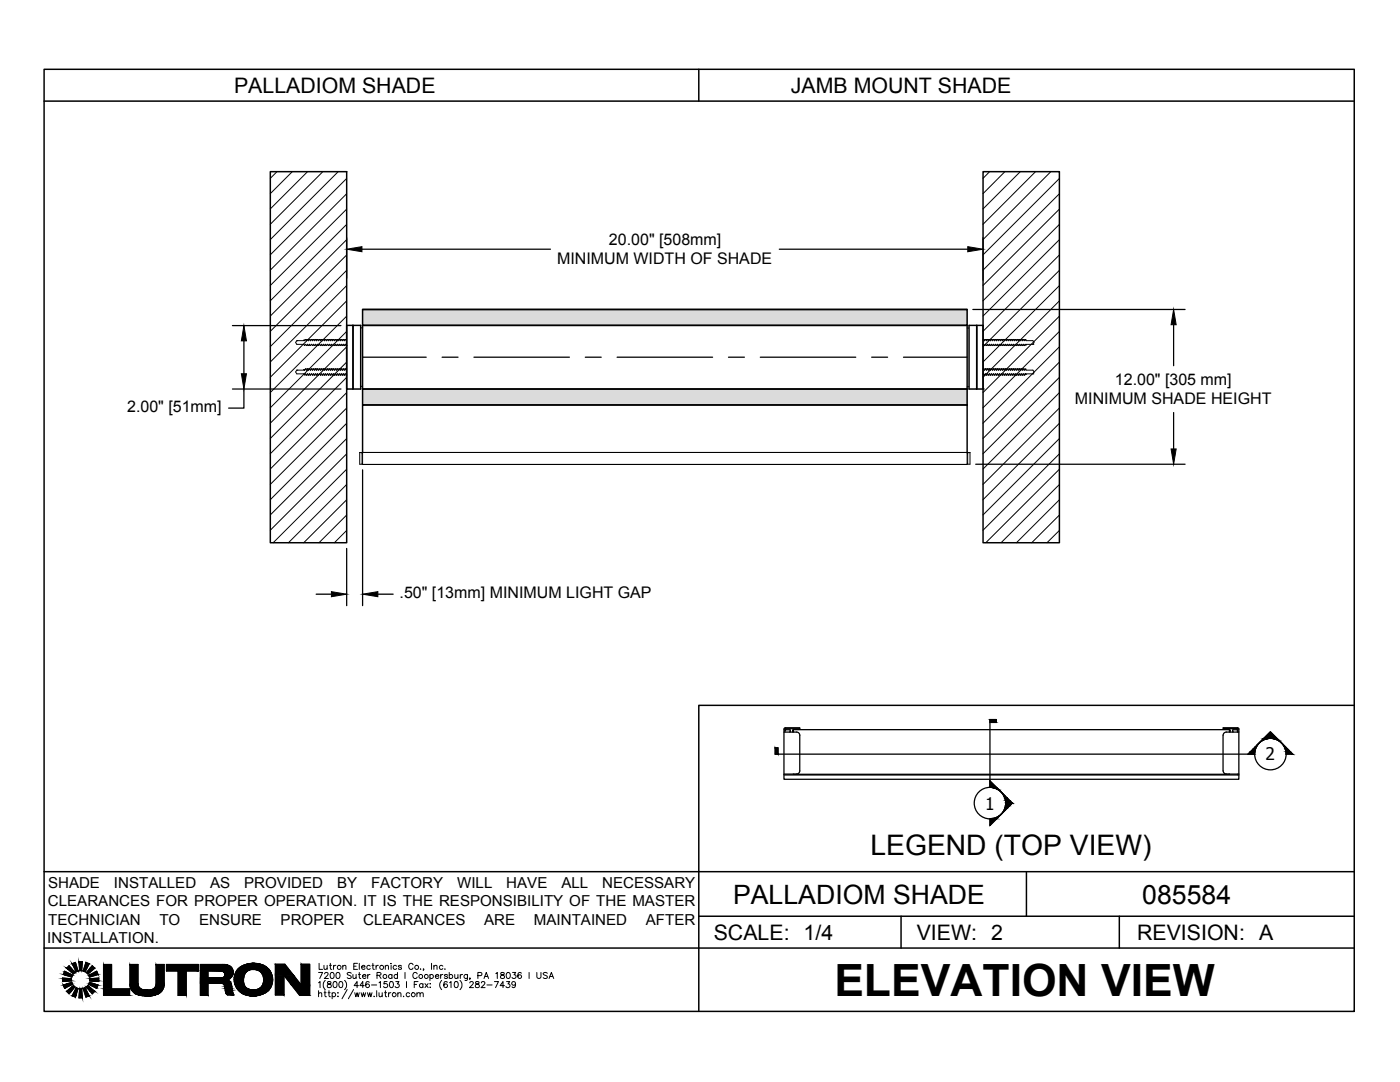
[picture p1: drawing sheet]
<svg xmlns="http://www.w3.org/2000/svg" width="279mm" height="216mm" viewBox="0 0 279 216" stroke-linecap="round" stroke-linejoin="round" font-family="sans-serif">
<!-- layer: SHADE-BRACKET_SCREW -->
<g fill="none" stroke="#000" stroke-width=".2">
<path d="M59.2 68h.1M59.2 73.9l-.2 .3 .2 .4h1.4l.2 .2M59.2 73.9h.1M60.7 67.9l-1.5 .1-.2 .3 .2 .4h1.4l.2 .2M60.7 67.9v.1zM60.7 67.9h.1M60.7 73.8v.1v-.1l-1.5 .1M60.7 73.8h.1M60.8 68.9l.1-.2 .2 .2M60.8 68.9h.1M60.8 74.8h.1M60.8 74.8l.1-.2 .2 .2"/>
<path d="M61 67.7h.1M61 73.6h.1M61 67.7l-.3 .3M61 67.7l.1 .3M61 73.6l-.3 .3M61 73.6l.1 .3 .2-.3M61.1 68.9h.1M61.1 74.8h.1M61.3 67.7h.1M61.3 73.6h.1M61.3 67.7l-.2 .3M61.4 68.7l.1 .2"/>
<path d="M61.4 74.6l.1 .2M61.4 68.7l-.3 .2M61.4 67.7h.1M61.4 74.6l-.3 .2M61.4 73.6h.1M61.4 67.7l.1 .3M61.4 73.6l.1 .3 .2-.3M61.5 68h.1M61.5 73.9h.1M61.5 68.9h.1M61.5 74.8h.1M61.7 67.7h.1"/>
<path d="M61.7 73.6h.1M61.7 67.7l.2 .3M61.7 67.7l-.1 .3M61.7 73.6l.2 .3M61.8 68.7l.1 .2M61.8 74.6l.1 .2M61.8 68.7l-.2 .2M61.8 74.6l-.2 .2M61.9 73.9h.1M62.2 67.7h.1M62.2 73.6h.1M62.2 67.7l-.3 .3"/>
<path d="M62.2 73.6l-.2 .3M62.2 67.7l.1 .3M62.2 73.6l.1 .3 .3-.3M62.3 68.9h.1M62.3 74.8h.1M62.3 68.9l-.2-.2-.2 .2M62.3 74.8l-.2-.2-.2 .2M62.6 67.7h.1M62.6 73.6h.1M62.6 67.7l-.3 .3M62.6 67.7l.1 .3M62.6 73.6l.1 .3 .2-.3"/>
<path d="M62.7 68.9l-.2-.2-.2 .2M62.7 74.8l-.2-.2-.2 .2M62.7 68.9h.1M62.7 74.8h.1M62.9 67.7h.1M62.9 73.6h.1M62.9 67.7l-.2 .3M63 67.7h.1M63 73.6h.1M63 67.7l.1 .3M63 73.6l.2 .3M63.1 68.9l-.2-.2-.2 .2"/>
<path d="M63.1 74.8l-.2-.2-.2 .2M63.1 68h.1M63.1 68.9h.1M63.1 74.8h.1M63.3 67.7h.1M63.3 73.6h.1M63.3 67.7l.2 .3M63.3 67.7l-.1 .3M63.3 73.6l.2 .3 .3-.3M63.3 73.6l-.1 .3M63.5 68.9l-.2-.2-.2 .2M63.5 74.8l-.2-.2-.2 .2"/>
<path d="M63.8 67.7h.1M63.8 73.6h.1M63.8 67.7l-.3 .3M63.8 67.7l.1 .3M63.8 73.6l.1 .3 .3-.3M63.9 68.9h.1M63.9 74.8h.1M63.9 68.9l-.2-.2-.2 .2M63.9 74.8l-.2-.2-.2 .2M64.2 67.7h.1M64.2 73.6h.1M64.2 67.7l-.3 .3"/>
<path d="M64.2 67.7l.1 .3M64.2 73.6l.1 .3 .2-.3M64.3 68.9l-.2-.2-.2 .2M64.3 74.8l-.2-.2-.2 .2M64.3 68.9h.1M64.3 74.8h.1M64.5 67.7h.1M64.5 73.6h.1M64.5 67.7l-.2 .3M64.6 67.7h.1M64.6 73.6h.1M64.6 67.7l.1 .3"/>
<path d="M64.6 73.6l.1 .3 .2-.3M64.7 68.9l-.2-.2-.2 .2M64.7 74.8l-.2-.2-.2 .2M64.7 68.9h.1M64.7 74.8h.1M64.9 67.7h.1M64.9 73.6h.1M64.9 67.7l-.2 .3M64.9 67.7l.2 .3M64.9 73.6l.3 .3M65.1 68h.1M65.1 68.9l-.2-.2-.2 .2"/>
<path d="M65.1 74.8l-.2-.2-.2 .2M65.4 67.7h.1M65.4 73.6h.1M65.4 67.7l-.2 .3M65.4 73.6l-.2 .3M65.4 67.7l.1 .3M65.4 73.6l.1 .3 .3-.3M65.5 68.9h.1M65.5 74.8h.1M65.5 68.9l-.2-.2-.2 .2M65.5 74.8l-.2-.2-.2 .2M65.8 67.7h.1"/>
<path d="M65.8 73.6h.1M65.8 67.7l-.3 .3M65.8 67.7l.1 .3M65.8 73.6l.1 .3 .2-.3M65.9 68.9h.1M65.9 74.8h.1M65.9 68.9l-.2-.2-.2 .2M65.9 74.8l-.2-.2-.2 .2M66.1 67.7h.1M66.1 73.6h.1M66.1 67.7l-.2 .3M66.2 67.7h.1"/>
<path d="M66.2 73.6h.1M66.2 67.7l.1 .3M66.2 73.6l.1 .3 .2-.3M66.3 68.9l-.2-.2-.2 .2M66.3 74.8l-.2-.2-.2 .2M66.3 68.9h.1M66.3 74.8h.1M66.5 68.7l.2 .2M66.5 74.6l.2 .2M66.5 67.7h.1M66.5 73.6h.1M66.5 67.7l-.2 .3"/>
<path d="M66.5 68.7l-.2 .2M66.5 67.7l.2 .3M66.5 73.6l.2 .3 .2-.3M66.5 74.6l-.2 .2M66.7 68.9h.1M66.7 74.8h.1M66.9 68.7l.2 .2M66.9 74.6l.2 .2M66.9 68.7l-.2 .2M66.9 74.6l-.2 .2M66.9 67.7h.1M66.9 73.6h.1"/>
<path d="M66.9 67.7l-.2 .3M67 67.7l.1 .3M67 73.6l.1 .3 .2-.3M67.1 68.9h.1M67.1 74.8h.1M67.3 67.7h.1M67.3 73.6h.1M67.3 67.7l-.2 .3M67.3 67.7l.2 .3M67.3 73.6l.2 .3 .2-.3M67.5 68.9h.1M67.5 74.8h.1"/>
<path d="M67.5 68.9l-.2-.2-.2 .2M67.5 74.8l-.2-.2-.2 .2M67.7 67.7h.1M67.7 73.6h.1M67.7 67.7l-.2 .3M67.7 67.7l.2 .3M67.7 73.6l.2 .3M67.9 68.9l-.2-.2-.2 .2M67.9 74.8l-.2-.2-.2 .2M67.9 68.9h.1M67.9 74.8h.1M68.1 68.7h.1"/>
<path d="M68.1 74.6h.1M68.1 67.7h.1M68.1 73.6h.1M68.1 67.7l-.2 .3M68.1 67.7l.2 .3M68.1 73.6l-.2 .3M68.1 73.6l.2 .3M68.3 68.9l-.2-.2-.2 .2M68.3 74.8l-.2-.2-.2 .2M68.3 68.9h.1M68.3 74.8h.1M68.5 68.7l.2 .2"/>
<path d="M68.5 74.6l.2 .2M68.5 68.7l-.2 .2M68.5 74.6l-.2 .2M68.5 67.7h.1M68.5 73.6h.1M68.5 67.7l-.2 .3M68.5 73.6l-.2 .3M68.6 67.7l.1 .3M68.6 73.6l.1 .3 .2-.3M68.7 68.9h.1M68.7 74.8h.1M68.9 67.7h.1"/>
<path d="M68.9 67.7l.2 .3 .1-.1M68.9 73.6h.1M68.9 73.6l.2 .3 .1-.1M68.9 67.7l-.2 .3M69.1 68.9h.1M69.1 74.8h.1M69.1 68.9l-.2-.2-.2 .2M69.1 74.8l-.2-.2-.2 .2M69.2 68.9h-.1M69.2 74.7l-.1 .1M196.2 68.8l.1-.1 .1 .2M196.2 74.7l.1-.1 .1 .2"/>
<path d="M196.3 67.7h.1M196.3 73.6h.1M196.3 67.7l-.1 .1M196.3 73.6l-.1 .1M196.3 73.6l.1 .3 .2-.3M196.3 67.7l.1 .3M196.4 68.9h.1M196.4 74.8h.1M196.6 67.7h.1M196.6 73.6h.1M196.6 67.7l-.2 .3M196.7 67.7h.1"/>
<path d="M196.7 73.6h.1M196.7 73.6l.1 .3 .2-.3M196.7 67.7l.1 .3M196.8 68.9l-.2-.2-.2 .2M196.8 74.8l-.2-.2-.2 .2M196.8 68.9h.1M196.8 74.8h.1M197 67.7h.1M197 73.6h.1M197 67.7l-.2 .3M197.1 67.7h.1M197.1 73.6h.1"/>
<path d="M197.1 73.6l.2 .3M197.1 67.7l.1 .3M197.2 68h.1M197.2 68.9l-.2-.2-.2 .2M197.2 74.8l-.2-.2-.2 .2M197.2 68.9h.1M197.2 74.8h.1M197.4 67.7h.1M197.4 73.6h.1M197.4 67.7l-.1 .3M197.4 73.6l-.1 .3M197.5 67.7h.1"/>
<path d="M197.5 73.6h.1M197.5 73.6l.1 .3 .3-.3M197.5 67.7l.1 .3M197.6 68.9h.1M197.6 74.8h.1M197.6 68.9l-.2-.2-.2 .2M197.6 74.8l-.2-.2-.2 .2M197.9 67.7h.1M197.9 73.6h.1M197.9 67.7l-.3 .3M197.9 73.6l.1 .3 .2-.3M197.9 67.7l.1 .3"/>
<path d="M198 68.9h.1M198 74.8h.1M198 68.9l-.2-.2-.2 .2M198 74.8l-.2-.2-.2 .2M198.2 67.7h.1M198.2 73.6h.1M198.2 67.7l-.2 .3M198.3 67.7h.1M198.3 73.6h.1M198.3 73.6l.1 .3 .2-.3M198.3 67.7l.1 .3M198.4 68.9l-.2-.2-.2 .2"/>
<path d="M198.4 74.8l-.2-.2-.2 .2M198.4 68.9h.1M198.4 74.8h.1M198.6 67.7h.1M198.6 73.6h.1M198.6 67.7l-.2 .3M198.7 67.7h.1M198.7 73.6h.1M198.7 73.6l.1 .3 .2-.3M198.7 67.7l.1 .3M198.8 68.9l-.2-.2-.2 .2M198.8 74.8l-.2-.2-.2 .2"/>
<path d="M198.8 68.9h.1M198.8 74.8h.1M199 67.7h.1M199 73.6h.1M199 67.7l-.2 .3M199.1 67.7h.1M199.1 73.6h.1M199.1 73.6l.1 .3 .3-.3M199.1 67.7l.1 .3M199.2 68.9h.1M199.2 74.8h.1M199.2 68.9l-.2-.2-.2 .2"/>
<path d="M199.2 74.8l-.2-.2-.2 .2M199.5 67.7h.1M199.5 73.6h.1M199.5 67.7l-.3 .3M199.5 73.6l.1 .3 .2-.3M199.5 67.7l.1 .3M199.6 68.9h.1M199.6 74.8h.1M199.6 68.9l-.2-.2-.2 .2M199.6 74.8l-.2-.2-.2 .2M199.8 67.7h.1M199.8 73.6h.1"/>
<path d="M199.8 67.7l-.2 .3M199.9 67.7h.1M199.9 73.6h.1M199.9 73.6l.1 .3 .2-.3M199.9 67.7l.1 .3M200 68.9l-.2-.2-.2 .2M200 74.8l-.2-.2-.2 .2M200 68.9h.1M200 74.8h.1M200.2 67.7h.1M200.2 73.6h.1M200.2 67.7l-.2 .3"/>
<path d="M200.3 67.7h.1M200.3 73.6h.1M200.3 73.6l.1 .3 .2-.3M200.3 67.7l.1 .3M200.4 68.9l-.2-.2-.2 .2M200.4 74.8l-.2-.2-.2 .2M200.4 68.9h.1M200.4 74.8h.1M200.6 68.7l.2 .2M200.6 74.6l.2 .2M200.6 67.7h.1M200.6 73.6h.1"/>
<path d="M200.6 67.7l-.2 .3M200.6 68.7l-.2 .2M200.6 74.6l-.2 .2M200.7 67.7h.1M200.7 73.6h.1M200.7 73.6l.1 .3 .3-.3M200.7 67.7l.1 .3M200.8 68.9h.1M200.8 74.8h.1M201 68.7l.2 .2M201 74.6l.2 .2M201 68.7l-.2 .2"/>
<path d="M201 74.6l-.2 .2M201.1 67.7h.1M201.1 73.6h.1M201.1 67.7l-.3 .3M201.1 73.6l.1 .3 .2-.3M201.1 67.7l.1 .3M201.2 68.9h.1M201.2 74.8h.1M201.4 67.7h.1M201.4 73.6h.1M201.4 67.7l-.2 .3M201.5 67.7h.1"/>
<path d="M201.5 73.6h.1M201.5 73.6l.1 .3 .2-.3M201.5 67.7l.1 .3M201.6 68.9l-.2-.2-.2 .2M201.6 74.8l-.2-.2-.2 .2M201.6 68.9h.1M201.6 74.8h.1M201.8 67.7h.1M201.8 73.6h.1M201.8 67.7l-.2 .3M201.8 68.7h.1M201.8 68.7l-.2 .2"/>
<path d="M201.8 74.6h.1M201.8 74.6l-.2 .2M201.8 68.7l.2 .2M201.8 74.6l.2 .2M201.9 67.7h.1M201.9 73.6h.1M201.9 67.7l.1 .3M201.9 73.6l.1 .3M202 68.9h.1M202 74.8h.1M202.2 68.7h.1M202.2 74.6h.1"/>
<path d="M202.2 67.7h.1M202.2 73.6h.1M202.2 67.7l-.2 .3M202.2 73.6l-.2 .3M202.3 67.7l.1 .3M202.3 73.6l.1 .3M202.4 68.9h.1M202.4 74.8h.1M202.4 68.9l-.2-.2-.2 .2M202.4 74.8l-.2-.2-.2 .2M202.6 68.7l.2 .2M202.6 74.6l.2 .2"/>
<path d="M202.6 68.7l-.2 .2M202.6 74.6l-.2 .2M202.6 67.7h.1M202.6 73.6h.1M202.6 67.7l-.2 .3M202.6 73.6l-.2 .3M202.7 73.6l.1 .3 .2-.3M202.7 67.7l.1 .3M202.8 68.9h.1M202.8 74.8h.1M203 67.7h.1M203 73.6h.1"/>
<path d="M203 67.7l-.2 .3M203 73.6l.2 .3 .2-.3M203 67.7l.2 .3M203.2 68.9l-.2-.2-.2 .2M203.2 74.8l-.2-.2-.2 .2M203.2 68.9h.1M203.2 74.8h.1M203.4 67.7h.1M203.4 73.6h.1M203.4 67.7l-.2 .3M203.4 68.7l.2 .2M203.4 74.6l.2 .2"/>
<path d="M203.4 68.7l-.2 .2M203.4 74.6l-.2 .2M203.4 67.7l.2 .3M203.4 73.6l.2 .3 .2-.3M203.6 68h.1M203.6 73.9h.1M203.6 68.9h.1M203.6 74.8h.1M203.8 67.7h.1M203.8 73.6h.1M203.8 67.7l-.2 .3M203.8 68.7l.2 .2"/>
<path d="M203.8 74.6l.2 .2M203.8 68.7l-.2 .2M203.8 74.6l-.2 .2M203.8 67.7l.2 .3M203.8 73.6l.2 .3M204 68.9h.1M204 74.8h.1M204.2 68.7h.1M204.2 74.6h.1M204.2 68.7l-.2 .2M204.2 74.6l-.2 .2M204.2 67.7h.1"/>
<path d="M204.2 73.6h.1M204.2 67.7l-.2 .3M204.2 73.6l-.2 .3M204.2 68.7l.2 .2M204.2 74.6l.2 .2M204.3 67.7l.1 .3 .2-.3M204.3 73.6l.1 .3 .2-.3M204.4 68.9h.1M204.4 74.8h.1M204.6 67.7l.2 .3h1.3l.3 .3-.3 .4M204.6 67.7h.1M204.6 73.6h.1"/>
<path d="M204.6 73.6l.1 .2M204.6 68.7l-.2 .2M204.6 74.6l-.2 .2M204.7 68.8h.1M204.7 74.7h.1M204.7 73.8l.1 .1h1.3l.3 .3-.3 .4M206.1 68.7h.1M206.1 68.7l-1.4 .1-.1-.1 .1 .1M206.1 74.6h.1M206.1 74.6h-1.5l.1 .1"/>
</g>
<!-- layer: FABRIC-ROLL -->
<g fill="#dbdbdb" stroke="#dbdbdb" stroke-width=".2">
<path d="M72.4 61.8h120.6l-120.6 3.1zM72.4 64.9h120.6v-3.1z"/>
<path d="M72.4 77.6h120.6l-120.6 3.2zM72.4 80.8h120.6v-3.2z"/>
</g>
<path d="M72.4 61.8h120.6v3.1h-120.6zM72.4 64.9h120.6v12.7h-120.6zM72.4 61.8h120.6M72.4 90.3v-9.5h120.6h-120.6v-3.2h120.6v12.7" fill="none" stroke="#000" stroke-width=".3"/>
<!-- layer: HEMBAR -->
<path d="M72.4 92.7h120.6M72.4 90.3h120.6M193 90.3v2.4M193 90.3h-120.6v2.4h120.6" fill="none" stroke="#000" stroke-width=".2"/>
<!-- layer: HEMBAR-ENDCAP -->
<path d="M71.8 90.3h.5v2.3h-.5zM71.8 90.3h.1M72.3 92.5h.1M72.3 90.5h.1M193 92.5h.1M193 90.5h.1M193.1 90.3h.5v2.3h-.5z" fill="none" stroke="#000" stroke-width=".2"/>
<!-- layer: SHADE-BRACKET -->
<path d="M69.2 77.6h.1M70.4 64.9l.1 12.7h-1.3M70.4 64.9h-1.2v12.7M70.4 64.9h.1M70.5 64.9h1.5v12.7h-1.5zM193.4 64.9h1.5v12.7h-1.5zM194.9 64.9h1.3v12.7M194.9 64.9v12.7h1.3M196.2 77.6h.1" fill="none" stroke="#000" stroke-width=".3"/>
<!-- layer: SUB-BRACKET -->
<path d="M72 65.4h.4M72 77.1h.3M193 77.2h.4M193 65.5h.4" fill="none" stroke="#000" stroke-width=".2"/>
<!-- layer: BORDER -->
<path d="M8.8 13.8h261.5v188h-261.5zM139.5 13.8v6.4M8.8 20.2h261.5M270.2 140.7h-130.7v61.1M8.8 173.9h261.4M204.8 173.9v8.9M8.8 189.2h261.5M139.5 182.8h130.8M179.8 182.8v6.4M223.4 182.8v6.4" fill="none" stroke="#000" stroke-width=".3"/>
<!-- layer: TEXT -->
<g fill="none" stroke="#000" stroke-width=".2">
<path d="M63.6 194h.8l-.6 1.2M63.6 196.1l.3-.2v1.2M63.6 198.3l.1-.2h.4l.1 .8M63.6 197.7v1.2M63.7 192.2v1.2h.7M64.7 192.6v.8h.3l.3-.2M64.7 198.1h.4M64.8 194.3l.2-.3h.2l.3 .3-.2 .4-.6 .5h.8M64.8 197.7v1l.3 .2M64.9 195.6a1.24 1.24 0 0 0 0 1.9M65.3 192.6v.8M65.4 195.9v.4l.5 .1 .2 .3a.4 .4 0 0 1-.4 .4 .4 .4 0 0 1-.4-.4l.8-.6-.1-.2z"/>
<path d="M65.5 198.1h.4M65.7 197.7v1l.2 .2M65.8 192.6h.4M65.9 192.2v1l.1 .2h.2M66.1 194.1a.59 .59 0 0 1 .7 .4 .59 .59 0 0 1-.4 .7l-.5-.2v-.5zM66.3 198.3a.39 .39 0 0 1 .6-.1 .39 .39 0 0 1 0 .6 .39 .39 0 0 1-.6-.1M66.3 198.1v1.2M66.6 192.6v.8M66.6 195.9h.2a.63 .63 0 0 1 .5 .6 .63 .63 0 0 1-.5 .6 .78 .78 0 0 1-.2-1.2zM67 192.6l-.3 .1-.1 .3M67.2 194.1a.59 .59 0 0 1 .7 .4 .59 .59 0 0 1-.4 .7h-.1a.77 .77 0 0 1-.2-1.1zM67.4 198.1h.1z"/>
<path d="M67.4 198.8h.1zM67.8 195.9a.6 .6 0 0 1 .7 .4 .6 .6 0 0 1-.4 .8l-.4-.3-.1-.4zM68.4 192.9l.3-.3 .3 .1v.7M68.4 192.6v.8M68.8 195.6a1.24 1.24 0 0 1 0 1.9M69.3 197.4l-1 1.9M70.1 194.2l-.3-.2-.5 .2 .1 .3 .7 .4v.2l-.3 .1-.5-.1M70.4 194.4l.1 .8h.3l.3-.2M70.6 197.4l-1.1 1.9M70.6 192.8h.5M70.8 198.1l.2 .8 .3-.8 .2 .8 .2-.8M71.1 194.4v.8"/>
<path d="M71.3 192.2h-.7v1.2h.7M71.5 196.7h-.8l.6-.8v1.2M71.5 194.4h.4M71.7 194v1l.3 .2M71.7 192.2v1.2M72.1 198.1l.2 .8 .2-.8 .2 .8 .3-.8M72.2 193h.6a.4 .4 0 0 0-.5-.3 .4 .4 0 0 0-.2 .6 .4 .4 0 0 0 .6 .1l.1-.1M72.3 194.8h.7a.39 .39 0 0 0-.5-.2 .39 .39 0 0 0-.2 .5 .39 .39 0 0 0 .6 .1l.1-.1M72.7 196.7h-.9l.6-.8v1.2M73.3 198.1l.3 .8 .2-.8 .2 .8 .2-.8M73.4 194.4v.8M73.7 196l-.1-.1a.6 .6 0 0 0-.7 .5 .6 .6 0 0 0 .4 .7 .38 .38 0 0 0 .4-.4 .38 .38 0 0 0-.3-.4 .38 .38 0 0 0-.4 .4"/>
<path d="M73.8 194.4l-.2 .1-.2 .3M73.9 192.8a.38 .38 0 0 0-.6-.1 .38 .38 0 0 0 0 .6 .38 .38 0 0 0 .6 0M74.1 196.5h1.1M74.2 192.6h.4M74.4 192.2v1l.1 .2h.2M74.6 198.8h.1M75 192.6v.8M75.2 197.7v1.2M75.2 194.6l.7-.1 .1-.4-.8-.1v1.2M75.5 192.6l-.3 .1-.2 .3M75.6 196.1l.3-.2v1.2M75.6 198.1l.1 .7 .3 .1 .3-.2"/>
<path d="M75.6 194.6l.4 .6M76.3 198.1v.8M76.7 198.1h.4M76.9 192.9l.3-.3 .3 .1v.7M76.9 192.6v.8M76.9 197.7v1l.1 .1 .2 .1M77.3 195.9h-.6l-.1 .5a.44 .44 0 0 1 .7 0 .44 .44 0 0 1-.1 .6 .44 .44 0 0 1-.6-.2M77.5 198.1v.8M77.9 195.9a.6 .6 0 0 1 .7 .4 .6 .6 0 0 1-.4 .8l-.4-.3-.1-.4zM78 198.1h-.3l-.2 .3M78.1 192.2v.1zM78.1 192.6v.8"/>
<path d="M78.2 194.6a.38 .38 0 0 0-.5 0 .38 .38 0 0 0 0 .5 .38 .38 0 0 0 .5 0M78.2 194.4v.8M79 195.9h.6l-.3 .4a.41 .41 0 0 1 .3 .7 .41 .41 0 0 1-.7-.2M79.2 192.8a.39 .39 0 0 0-.6-.1 .39 .39 0 0 0 0 .6 .39 .39 0 0 0 .6 0M79.3 194.6a.38 .38 0 0 0-.5 0 .38 .38 0 0 0 0 .5 .38 .38 0 0 0 .5 0M79.3 194v1.2M79.4 198.3l.2-.2h.4v.8M79.4 198.1v.8M80.1 192.8l-.2-.2-.4 .2 .6 .3v.3h-.4l-.2-.1M80.6 198.8h.1M80.8 194v1.2M81.1 195.9v1.2"/>
<path d="M81.8 198.3a.39 .39 0 0 0-.6-.1 .39 .39 0 0 0 0 .6 .39 .39 0 0 0 .6-.1M82.4 192.5a.49 .49 0 0 0-.6-.2 .49 .49 0 0 0-.2 .7 .45 .45 0 0 0 .3 .4 .45 .45 0 0 0 .5-.2M82.7 196.4h.4M83.2 198.3l.2-.2h.4v.8M83.2 198.1v.8M83.3 194.3a.49 .49 0 0 0-.7-.2 .49 .49 0 0 0-.2 .7 .45 .45 0 0 0 .3 .5 .45 .45 0 0 0 .6-.3M83.4 195.9h-.7v1.2M83.8 198.3l.2-.2h.4l.1 .8M83.9 193.3l.1 .1M84.4 196.4a.39 .39 0 0 0-.6 0 .39 .39 0 0 0 0 .6 .39 .39 0 0 0 .6-.1M84.4 196.3v.8M84.6 193.4h-.2h.2l-.2 .3"/>
<path d="M84.8 196.3l.6 .8M85.4 196.3l-.6 .8M85.8 194.6a.38 .38 0 0 1 .6 0 .38 .38 0 0 1 0 .5 .38 .38 0 0 1-.6 0M85.8 197h.1zM85.8 194.4v1.3M85.8 196.3v.1zM86.1 192.2v1.2M86.6 192.9l.3-.3 .3 .1v.7M86.6 192.6v.8M86.9 194.8h.7a.39 .39 0 0 0-.6-.2 .39 .39 0 0 0-.1 .5 .39 .39 0 0 0 .6 .1l.1-.1M87.9 194.4v.8M88.2 195.6a1.24 1.24 0 0 0 0 1.9"/>
<path d="M88.4 194.4l-.3 .1-.2 .3M88.4 192.8a.39 .39 0 0 0-.6-.1 .39 .39 0 0 0 0 .6 .39 .39 0 0 0 .6 0M88.8 193.3l.1 .1M89.3 196l-.1-.1a.6 .6 0 0 0-.7 .4 .6 .6 0 0 0 .4 .8 .37 .37 0 0 0 .4-.4 .37 .37 0 0 0-.3-.4 .37 .37 0 0 0-.4 .4M89.3 194.6l-.2-.2-.4 .1v.2l.4 .1 .2 .3-.2 .1-.4-.1M89.7 194.6a.39 .39 0 0 1 .5 0 .39 .39 0 0 1 0 .5 .39 .39 0 0 1-.5 0M89.7 194v1.2M89.7 196.1l.3-.2v1.2M90.8 194.4v.8h.3l.3-.2M90.8 195.9a.6 .6 0 0 1 .7 .5 .6 .6 0 0 1-.4 .7h-.1a.8 .8 0 0 1-.2-1.2zM91.4 194.4v.8M91.8 195.6a1.24 1.24 0 0 1 0 1.9"/>
<path d="M91.9 194.4v.8M92.3 194.4l-.3 .1-.1 .3M93.3 194.4l-.1 1.1-.4 .1M93.3 194.6a.39 .39 0 0 0-.6 0 .39 .39 0 0 0 0 .5 .39 .39 0 0 0 .6 0M93.8 196.1l.1-.2h.3l.3 .3-.8 .9h.8M93.8 195.2h-.1h.1l-.1 .3M95 195.9v.4l.5 .1 .2 .3a.4 .4 0 0 1-.4 .4 .4 .4 0 0 1-.4-.4l.7-.6-.1-.2zM95.4 194.7l.7-.1v-.5l-.7-.1v1.2M96.1 196.1l.1-.2h.3l.3 .3-.8 .9h.8M96.6 195.2l.4-1.2 .5 1.2M96.8 194.8h.5M97.2 196.5h1"/>
<path d="M98.7 195.9h.8l-.6 1.2M98.9 194.3l.3-.3v1.2M100 194.1v.3a.5 .5 0 0 1 .5 .2 .5 .5 0 0 1 .1 .6h-.6a.5 .5 0 0 1 0-.6 .5 .5 0 0 1 .6-.2v-.3zM100.7 196.7h-.9l.6-.8v1.2M101.1 195.9h.6l-.3 .4a.4 .4 0 0 1 .3 .7 .4 .4 0 0 1-.7-.2M101.2 194.1a.59 .59 0 0 1 .7 .4 .59 .59 0 0 1-.4 .7h-.1a.73 .73 0 0 1-.2-1.1zM102.3 194h.6l-.3 .5a.4 .4 0 0 1 .3 .7 .4 .4 0 0 1-.7-.2M102.9 196.3a.38 .38 0 0 1-.5 .3 .38 .38 0 0 1-.2-.6 .38 .38 0 0 1 .6 0l.1 .3a.58 .58 0 0 1-.5 .8l-.2-.2M104 194.2l-.2-.2a.58 .58 0 0 0-.5 .7 .58 .58 0 0 0 .6 .5 .37 .37 0 0 0 0-.7 .37 .37 0 0 0-.6 .3M105.6 194v1.2M107.1 194v.9l.4 .3 .4-.1 .1-1.1M109.2 194.2l-.3-.2-.5 .2 .1 .3 .7 .4v.2l-.3 .1-.5-.1"/>
<path d="M109.6 195.2l.4-1.2 .5 1.2M109.7 194.8h.6"/>
<circle cx="67.7" cy="193" r=".4"/>
<circle cx="76.2" cy="193" r=".4"/>
<circle cx="76.8" cy="194.8" r=".4"/>
<circle cx="78.7" cy="198.5" r=".4"/>
<circle cx="82.5" cy="198.5" r=".4"/>
<circle cx="83.2" cy="193" r=".4"/>
<circle cx="84" cy="194.8" r=".4"/>
<circle cx="85.1" cy="194.8" r=".4"/>
</g>
<g fill="none" stroke="#000" stroke-width=".25">
<path d="M69.2 47.4v8.1M72.2 49.7h37.6M155.5 49.7h37.6M196.2 47.4v8.5M46.4 77.6h21.6M46.4 65h21.6M48.7 77.6v3.8h-3.1M48.7 68v6.6M72.4 71.3h12.7M88.2 71.3h3.2M94.6 71.3h19M116.8 71.3h3.2"/>
<path d="M123.2 71.3h19M145.4 71.3h3.2M151.7 71.3h19.1M174 71.3h3.1M180.3 71.3h12.7M194.2 61.8h42.3M234.2 64.8v8.2M72.4 93.8v27M194.7 92.6h41.8M234.2 82.3v7.3M63.1 118.6h3M69.2 109.4v11.4"/>
<path d="M75.4 118.6h3.1M154.7 149.2h.6v1.3h-.6zM154.7 150.5h95.7M156.5 154.5h2.5M156.5 146.1h2.5M156.5 154.6h90.7M156.7 145.2h2.9v.2h-2.9M156.7 145.7l-.1 .1M156.7 145.2l-.2 .3v10h90.7v-10M156.7 145.4l-.1 .7M156.8 145.7l.9-.1-.1 .5M158.3 154.5h87.1"/>
<path d="M158.3 145.6v.5M158.3 145.6h87.1M158.3 145.6l-.1 .2v.3M159 146.1a.62 .62 0 0 1 .6 .6M159.6 146.7v7.1a.62 .62 0 0 1-.6 .6M197.6 143.6v13.5a3.2 3.2 0 0 1 3.1 3.2 3.2 3.2 0 0 1-3.1 3.1v1.3l4.4-4.4-4.4-4.5M197.6 143.6h1.2v.6h-1.2zM244.1 146.7v7.1M244.1 153.8a.62 .62 0 0 0 .6 .6M244.7 154.5h2.5M245.4 145.6v.5M245.4 145.6l.1 .2v.3"/>
<path d="M246 145.9v-.3h1v.5M246 145.9l.1 .1M246 146l.1 .1M247.1 154.5v.1M247.2 146.1h-2.5a.62 .62 0 0 0-.6 .6M247.3 145.5l-.3-.3h-2.9v.2h2.9l.1 .7M249.1 150.5l4.4-4.5 4.5 4.5h-1.3M250.4 150.5a3.1 3.1 0 0 1 3.1-3.2 3.1 3.1 0 0 1 3.2 3.2M12.5 195.2l1.8 .1v.4l-1.8 .1zM12.7 196.6l1.6-.6 .2 .4-1.6 .8zM12.9 193.8l1.6 .8-.2 .4-1.6-.6zM13.3 197.8l1.4-1.2 .2 .3-1.1 1.4z"/>
<path d="M13.3 193.2l.5-.5 1.1 1.4-.2 .2zM14.4 192.3l.6-.2 .6 1.6-.4 .2zM15.2 197.1l.4 .2-.6 1.7-.6-.3zM15.8 191.9h.6l-.1 1.8h-.4zM15.9 197.3h.4l.1 1.8h-.6zM16.6 197.3l.4-.2 .8 1.6-.6 .3zM17.2 192.1l.6 .2-.8 1.6-.4-.2zM17.2 196.9l.3-.3 1.4 1.2-.5 .5zM17.7 194.6l1.6-.8 .3 .6-1.7 .6zM17.9 196l1.7 .6-.3 .6-1.6-.8zM17.9 195.3l1.8-.1v.6l-1.8-.1zM18.4 192.7l.5 .5-1.4 1.1-.3-.2z"/>
<path d="M20.7 192.5h1.6v4.8h3.6v1.3h-5.2zM25.9 192.5h1.6v3.9a1.37 1.37 0 0 0 1.6 1.2l1.2-.1a1.15 1.15 0 0 0 .9-1.1v-3.9h1.6v4l-.3 .8-.4 .6a3.6 3.6 0 0 1-2.7 .8h-.6a2.44 2.44 0 0 1-2.9-2.3zM33.2 192.5h6.4v1.2h-2.4v4.9h-1.6v-4.9h-2.4zM40 192.5h4.9l.6 .1a1.52 1.52 0 0 1 1 1.6 1.52 1.52 0 0 1-1.3 1.3v.2h.2a.88 .88 0 0 1 .8 1.1l.2 1 .3 .7h-1.3a2.34 2.34 0 0 1-.6-1.8l-.1-.3-.4-.2h-2.8v2.4h-1.5zM41.5 193.7h2.2a.77 .77 0 0 1 1 .3 .77 .77 0 0 1-.1 1l-.6 .2-2.5-.1zM47.4 193.4a4.4 4.4 0 0 1 6.6 .6l.4 1v.7l-.1 .8-.5 .8a4.2 4.2 0 0 1-6.8-.7l-.2-.8v-.9l.2-.8zM49.2 193.9a2.09 2.09 0 0 1 3 .3 2.09 2.09 0 0 1-.5 3 2.09 2.09 0 0 1-3-.8l-.1-1.2 .3-.9zM55 192.4h1.8l3.3 4.2v-4.2h1.7v6.2h-2l-3.1-4v3.9h-1.7z"/>
<circle cx="253.5" cy="150.5" r="3.1"/>
<circle cx="197.6" cy="160.2" r="3.1"/>
</g>
<g fill="#000" stroke="#000" stroke-width=".2">
<path d="M69.2 49.7l3-.5v1zM193.1 49.2l3.1 .5-3.1 .5zM48.7 65l.5 3h-1zM48.2 74.6h1l-.5 3zM234.2 61.8l.5 3h-1zM233.7 89.6h1l-.5 3zM66.1 118.1l3.1 .5-3.1 .5zM72.4 118.6l3-.5v1zM197.6 155.8l1.3 1.3h-1.3zM199 157.5h.2l.3 .2zM199.8 158l.4 .4zM250.9 148.6l.4-.3z"/>
<path d="M251.6 147.9l-.3 .4zM253.5 146l1.3 1.3h-2.6zM255 147.7h.2l.2 .2zM255.7 148.3l.4 .3zM198.1 163.4h.8zM199.4 162.8l.4-.3zM200.4 161.7h.2l-.4 .4zM12.5 195.2l1.8 .1h-1.8zM12.5 195.7h1.8l-1.8 .1zM12.9 197.1h.2zM12.9 193.8l.2 .1zM13.2 194.6h1.3l-.2 .4z"/>
<path d="M13.3 197.8h.9l-.4 .5zM13.8 192.7l.4 .5h-.9zM13.2 196.4l1.1-.4 .2 .4zM14.3 194.1h.6l-.2 .2zM14.4 198.7h.7l-.1 .3zM14.3 196.9l.4-.3 .2 .3zM14.4 192.3l.6-.2 .1 .2zM15.2 193.8h.2zM15.2 197.1l.2 .1zM16.6 197.3h.5l.7 1.4zM16.8 193.8h.2zM16.8 197.2h.2z"/>
<path d="M17.2 192.1l.6 .2h-.7zM17.2 196.9h.7l1 .9zM17.2 196.9l.3-.3 .4 .3zM17.9 196l1.1 .4h-1.3zM17.9 195.3h1.8v.4zM18 193.2h.9l-1 .9zM18 194.4h1.6l-.6 .2zM18 196.6h1.6l-.3 .5zM18.4 192.7l.5 .5h-.9zM19.1 193.9h.2zM17.9 195.3l1.8-.1v.1zM26.4 197.7h5.9z"/>
<path d="M29.5 198.7h.5zM44.6 194h1.9zM44.5 192.5h.3zM50.2 198.7h.7zM50.3 192.2h.6z"/>
<path d="M154.7 149.2l.6 1.3v-1.3zM154.7 149.2l.6 1.3h-.6z"/>
<path d="M197.6 143.6l1.2 .6v-.6zM197.6 143.6l1.2 .6h-1.2z"/>
<path d="M197.6 157.1h1.3zM197.6 157.1h1.3z"/>
<path d="M198.1 157.1l.9 .2-.1-.2zM198.1 157.1l.9 .2z"/>
<path d="M199 157.5l.5 .2zM199.4 157.7l.4 .3z"/>
<path d="M198.5 157.3l.7 .2-.2-.2zM198.5 157.3l.7 .2z"/>
<path d="M200.1 158.4l.5 .4zM200.1 158.4l.5 .4h-.2z"/>
<path d="M200.4 158.8l.7 .5-.5-.5zM200.4 158.8l.7 .5h-.5z"/>
<path d="M200.6 159.3l.9 .5-.4-.5zM200.6 159.3l.9 .5h-.8z"/>
<path d="M200.7 159.8l1.3 .5-.5-.5zM200.7 159.8l1.3 .5h-1.3z"/>
<path d="M249.6 150l.8 .5v-.5zM249.1 150.5l.5-.5 .8 .5z"/>
<path d="M250.1 149.5l.3 .5 .1-.5zM250.1 149.5l.3 .5h-.8z"/>
<path d="M250.5 149v.5l.2-.5zM250.5 149v.5h-.4z"/>
<path d="M250.9 148.6l-.2 .4zM250.9 148.6l-.2 .4h-.2z"/>
<path d="M251.9 147.7l-.2 .2 .4-.2zM251.9 147.7l-.3 .2z"/>
<path d="M252.1 147.5v.2l.5-.2zM252.1 147.5v.2h-.2z"/>
<path d="M252.2 147.4l.4 .1 .4-.1zM252.1 147.5l.1-.1 .4 .1z"/>
<path d="M252.2 147.3h1.3zM252.2 147.3l.8 .1z"/>
<path d="M253.5 147.3l1.4 .1zM253.5 147.3l1.4 .1z"/>
<path d="M254 147.4l1 .1zM254 147.4l1 .1z"/>
<path d="M255 147.7l.4 .2zM255.4 147.9l.3 .4z"/>
<path d="M254.5 147.5l.7 .2-.2-.2zM254.5 147.5l.7 .2z"/>
<path d="M256.1 148.6l.5 .4zM256.1 148.6l.5 .4h-.3z"/>
<path d="M256.3 149l.7 .5-.4-.5zM256.3 149l.7 .5h-.5z"/>
<path d="M256.5 149.5l1 .5-.5-.5zM256.5 149.5l1 .5h-.9z"/>
<path d="M256.6 150l1.4 .5-.5-.5zM256.6 150l1.4 .5h-1.3z"/>
<path d="M197.6 163.4h1.3zM197.6 163.4h1.3l-1.3 1.3z"/>
<path d="M198.5 163.3l.4 .1 .1-.1zM198.1 163.4l.4-.1 .4 .1z"/>
<path d="M199 163.1v.2l.2-.2zM198.5 163.3l.5-.2v.2z"/>
<path d="M199.4 162.8l-.2 .3zM199 163.1l.4-.3-.2 .3z"/>
<path d="M200.4 161.7l-.3 .4zM200.1 162.1l-.3 .4z"/>
<path d="M200.6 161.2v.5l.5-.5zM200.6 161.2v.5h-.2z"/>
<path d="M200.7 160.8l.4 .4 .4-.4zM200.7 160.8l.4 .4h-.5z"/>
<path d="M200.7 160.3l.8 .5 .5-.5zM200.7 160.3l.8 .5h-.8z"/>
<path d="M12.9 193.9l1.2 .5zM12.9 193.9l1.2 .5h-1.4z"/>
<path d="M12.7 194.4l1.8 .2-.4-.2zM12.7 194.4l1.8 .2h-1.3z"/>
<path d="M12.7 196.6l.4 .5 1-.5zM12.7 196.6l.4 .5h-.2z"/>
<path d="M13.3 193.2l1.6 .9-.7-.9zM13.3 193.2l1.6 .9h-.6z"/>
<path d="M12.5 195.3l1.8 .4v-.4zM12.5 195.3l1.8 .4h-1.8z"/>
<path d="M13.2 196.4l.9 .2 .4-.2zM12.7 196.6l.5-.2 .9 .2z"/>
<path d="M14.3 196.9l-.1 .9 .7-.9zM13.3 197.8l1-.9-.1 .9z"/>
<path d="M14.4 192.3l1.2 1.4-.5-1.4zM14.4 192.3l1.2 1.4h-.5z"/>
<path d="M15.2 197.2l.4 .1zM15.2 197.2l.4 .1z"/>
<path d="M15.1 193.7h.5zM15.1 193.7l.3 .1z"/>
<path d="M15.1 197.3v1.4l.5-1.4zM15.1 197.3v1.4h-.7z"/>
<path d="M15.9 197.3l.5 1.8-.1-1.8zM15.9 197.3l.5 1.8h-.6z"/>
<path d="M15.8 191.9l.5 1.8 .1-1.8zM15.8 191.9l.5 1.8h-.4z"/>
<path d="M16.6 197.3l.5 1.4h.7zM17.1 198.7h.7l-.6 .3z"/>
<path d="M16.8 197.2l.3 .1zM16.6 197.3h.5z"/>
<path d="M16.6 193.7h.5zM16.6 193.7l.4 .1z"/>
<path d="M17.2 196.9l.8 .9h.9zM18 197.8h.9l-.5 .5z"/>
<path d="M17.1 192.3v1.4l.7-1.4zM17.1 192.3v1.4h-.5z"/>
<path d="M17.9 195.3v.4h1.8zM17.9 195.7h1.8v.1z"/>
<path d="M18 193.2l-.8 .9h.7zM17.2 194.1h.7l-.4 .2z"/>
<path d="M17.7 194.6h1.3l-1-.2zM17.7 194.6h1.3l-1.1 .4z"/>
<path d="M18 196.6l1.3 .5zM19.1 197.1h.2z"/>
<path d="M17.7 196.4l1.9 .2-.6-.2zM17.7 196.4l1.9 .2h-1.6z"/>
<path d="M19.1 193.9l.5 .5-.3-.5zM18 194.4l1.1-.5 .5 .5z"/>
<path d="M20.7 192.5l1.6 4.8v-4.8zM20.7 192.5l1.6 4.8h-1.6z"/>
<path d="M20.7 197.3l5.2 1.3v-1.3zM20.7 197.3l5.2 1.3h-5.2z"/>
<path d="M26.8 198.1h5zM26.8 198.1h5z"/>
<path d="M25.9 192.5l1.6 3.9v-3.9zM25.9 192.5l1.6 3.9h-1.6z"/>
<path d="M25.9 196.4l1.6 .1v-.1zM25.9 196.4l1.6 .1h-1.5z"/>
<path d="M26 196.5l1.6 .2-.1-.2zM26 196.5l1.6 .2h-1.6z"/>
<path d="M26 196.7h1.6zM26 196.7h1.6z"/>
<path d="M26 196.7l1.6 .1v-.1zM26 196.7l1.6 .1h-1.6z"/>
<path d="M26 196.8l1.7 .2-.1-.2zM26 196.8l1.7 .2h-1.7zM26 197h1.7zM26 197h1.7z"/>
<path d="M26 197l1.9 .2-.2-.2zM26 197l1.9 .2h-1.8z"/>
<path d="M26.1 197.2h1.9zM26.1 197.2h1.9z"/>
<path d="M26.1 197.2l2.1 .1zM26.1 197.2l2.1 .1h-2z"/>
<path d="M26.2 197.3l2.3 .2-.3-.2zM26.2 197.3l2.3 .2h-2.3z"/>
<path d="M26.2 197.5h2.3zM26.2 197.5h2.3z"/>
<path d="M26.2 197.5h2.5zM26.2 197.5h2.5z"/>
<path d="M26.3 197.5l3.1 .1zM26.3 197.5l3.1 .1z"/>
<path d="M26.3 197.6h3.3zM26.3 197.6h3.3z"/>
<path d="M29.4 198.7h.6zM29.4 198.7h.6z"/>
<path d="M28.9 198.7h1.3zM28.9 198.7h1.1z"/>
<path d="M28.8 198.7h1.4zM28.8 198.7h1.4z"/>
<path d="M28.3 198.7h2.2zM28.3 198.7h1.9z"/>
<path d="M28.2 198.6h2.3zM28.2 198.6l2.3 .1z"/>
<path d="M27.9 198.6h2.9zM27.9 198.6h2.6z"/>
<path d="M27.9 198.6h2.9zM27.9 198.6h2.9z"/>
<path d="M31 197h1.7zM31 197h1.7z"/>
<path d="M27.6 198.5h3.4zM27.6 198.5l3.2 .1z"/>
<path d="M27.6 198.5h3.5zM27.6 198.5h3.4z"/>
<path d="M27.3 198.4h4zM27.3 198.4l3.8 .1z"/>
<path d="M27.3 198.4h4zM27.3 198.4h4z"/>
<path d="M27.1 198.3l4.2 .1 .3-.1zM27.1 198.3l4.2 .1h-4z"/>
<path d="M27.1 198.3h4.5zM27.1 198.3h4.5z"/>
<path d="M26.8 198.1l4.8 .2 .2-.2zM26.8 198.1l4.8 .2h-4.5z"/>
<path d="M26.6 197.9l5.2 .2 .3-.2zM26.6 197.9l5.2 .2h-5z"/>
<path d="M26.4 197.7l5.7 .2 .2-.2zM26.4 197.7l5.7 .2h-5.5zM26.6 197.9h5.5zM26.6 197.9h5.5z"/>
<path d="M30 197.6h2.4zM29.6 197.6h2.8z"/>
<path d="M26.3 197.6l6 .1 .1-.1zM26.3 197.6l6 .1h-5.9zM26.4 197.7h5.9z"/>
<path d="M30.3 197.5h2.1zM30.2 197.5h2.2z"/>
<path d="M30.2 197.5h2.2zM30 197.6h2.4z"/>
<path d="M30.5 197.4l1.9 .1 .1-.1zM30.3 197.5l.2-.1 1.9 .1z"/>
<path d="M30.7 197.2l1.8 .2 .1-.2zM30.5 197.4l.2-.2 1.8 .2z"/>
<path d="M30.8 197.2h1.8zM30.7 197.2h1.9z"/>
<path d="M30.9 197.1l1.7 .1v-.1zM30.9 197.1l1.7 .1h-1.8z"/>
<path d="M31 197l1.6 .1 .1-.1zM31 197l1.6 .1h-1.7z"/>
<path d="M31.1 196.7h1.6zM31.1 196.7h1.6z"/>
<path d="M31.1 196.7l1.6 .3v-.3zM31.1 196.7l1.6 .3h-1.7z"/>
<path d="M31.2 192.5l1.6 3.9v-3.9zM31.2 192.5l1.6 3.9h-1.6z"/>
<path d="M31.2 196.4l1.5 .3 .1-.3zM31.2 196.4l1.5 .3h-1.6z"/>
<path d="M35.6 193.7l1.6 4.9v-4.9zM35.6 193.7l1.6 4.9h-1.6z"/>
<path d="M33.2 192.5l6.4 1.2v-1.2zM33.2 192.5l6.4 1.2h-6.4z"/>
<path d="M40 193.7l1.5 1.4v-1.4zM40 193.7l1.5 1.4h-1.5z"/>
<path d="M40 196.2l1.5 2.4v-2.4zM40 196.2l1.5 2.4h-1.5z"/>
<path d="M40 195.1l3.9 .1zM40 195.1l3.9 .1z"/>
<path d="M40 192.5h5.1zM40 192.5h5.1z"/>
<path d="M45.1 198.1h1.4zM45.1 198.1h1.4z"/>
<path d="M40 192.5l5.4 .1zM40 192.5l5.4 .1z"/>
<path d="M40 195.5l5.2 .2v-.2zM40 195.5l5.2 .2h-5.2z"/>
<path d="M40 192.6l5.7 .1-.3-.1zM40 192.6l5.7 .1h-5.7z"/>
<path d="M40 195.7h5.5zM40 195.7h5.5z"/>
<path d="M40 195.7h5.7zM40 195.7h5.7z"/>
<path d="M40 195.4l5.2 .1 .3-.1zM40 195.4l5.2 .1h-5.2z"/>
<path d="M40 192.7l6 .2-.3-.2zM40 192.7l6 .2h-6z"/>
<path d="M40 195.7l5.9 .1zM40 195.7l5.9 .1z"/>
<path d="M40 195.3l5.5 .1 .3-.1zM40 195.3l5.5 .1h-5.5z"/>
<path d="M40 195.8l6 .2-.1-.2zM40 195.8l6 .2h-6z"/>
<path d="M44.1 195.1l1.8 .1zM43.9 195.2h2z"/>
<path d="M40 195.2l5.8 .1 .1-.1zM40 195.2l5.8 .1h-5.8z"/>
<path d="M40 192.9l6.2 .2-.2-.2zM40 192.9l6.2 .2h-6.2z"/>
<path d="M44.3 195.1h1.7zM44.1 195.1h1.8z"/>
<path d="M40 196l6.1 .2-.1-.2zM40 196l6.1 .2h-6.1zM40 196.2h6.1zM40 196.2h6.1z"/>
<path d="M44.5 195.1h1.5zM44.3 195.1h1.7z"/>
<path d="M44.5 195.1h1.6zM44.5 195.1h1.5z"/>
<path d="M44.2 196.2h1.9zM44.2 196.2h1.9z"/>
<path d="M44.4 196.2l1.7 .1zM44.4 196.2l1.7 .1z"/>
<path d="M44.7 195h1.4zM44.5 195.1h1.6z"/>
<path d="M44.5 196.3l1.7 .1-.1-.1zM44.5 196.3l1.7 .1z"/>
<path d="M44.7 196.4h1.5zM44.7 196.4h1.5z"/>
<path d="M44.7 196.4l1.5 .2v-.2zM44.7 196.4l1.5 .2h-1.4z"/>
<path d="M40 193.1l6.4 .2-.2-.2zM40 193.1l6.4 .2h-6.4z"/>
<path d="M44.8 196.6l1.4 .1v-.1zM44.8 196.6l1.4 .1h-1.4z"/>
<path d="M44.8 196.7l1.5 .2-.1-.2zM44.8 196.7l1.5 .2h-1.4z"/>
<path d="M44.8 194.8h1.5zM44.8 194.8h1.5z"/>
<path d="M44.8 194.8l1.3 .2 .2-.2zM44.8 194.8l1.3 .2h-1.4z"/>
<path d="M44.9 196.9h1.4zM44.9 196.9h1.4z"/>
<path d="M44.9 196.9l1.4 .4v-.4zM44.9 196.9l1.4 .4h-1.4z"/>
<path d="M44.9 197.3l1.5 .3-.1-.3zM44.9 197.3l1.5 .3h-1.4z"/>
<path d="M44.9 194.7l1.4 .1 .1-.1zM44.9 194.7l1.4 .1h-1.5z"/>
<path d="M45 197.6l1.4 .1zM45 197.6l1.4 .1z"/>
<path d="M45 197.7l1.4 .3v-.3zM45 197.7l1.4 .3h-1.4z"/>
<path d="M40 193.3l6.5 .3-.1-.3zM40 193.3l6.5 .3h-6.5z"/>
<path d="M44.9 194.6h1.5zM44.9 194.6l1.5 .1z"/>
<path d="M45 198l1.5 .1-.1-.1zM45 198l1.5 .1h-1.4z"/>
<path d="M44.9 194.4l1.6 .1zM44.9 194.4l1.6 .1z"/>
<path d="M44.9 194.5l1.5 .1 .1-.1zM44.9 194.5l1.5 .1h-1.5z"/>
<path d="M45.1 198.1l1.4 .2v-.2zM45.1 198.1l1.4 .2h-1.3z"/>
<path d="M40 193.6l6.5 .1v-.1zM40 193.6l6.5 .1h-6.5z"/>
<path d="M43.7 193.7h2.8zM43.7 193.7h2.8z"/>
<path d="M44.1 193.7l2.4 .1zM44.1 193.7l2.4 .1z"/>
<path d="M44.3 193.8l2.2 .1zM44.3 193.8l2.2 .1z"/>
<path d="M44.5 193.9l2 .1v-.1zM44.5 193.9l2 .1zM44.6 194h1.9z"/>
<path d="M44.8 194.1l1.7 .2v-.2zM44.8 194.1l1.7 .2h-1.6zM44.9 194.3h1.6zM44.9 194.3h1.6z"/>
<path d="M44.9 194.3l1.6 .1v-.1zM44.9 194.3l1.6 .1h-1.6z"/>
<path d="M44.7 194l1.8 .1v-.1zM44.7 194l1.8 .1h-1.7z"/>
<path d="M45.2 198.3h1.4zM45.2 198.3h1.4z"/>
<path d="M45.2 198.3l1.4 .1zM45.2 198.3l1.4 .1z"/>
<path d="M45.3 198.4l1.4 .1-.1-.1zM45.3 198.4l1.4 .1h-1.3z"/>
<path d="M46.7 195.4l1.9 .1zM46.7 195.4l1.9 .1z"/>
<path d="M46.7 195.5l1.9 .3v-.3zM46.7 195.5l1.9 .3h-1.8z"/>
<path d="M46.8 195.8l1.8 .1v-.1zM46.8 195.8l1.8 .1h-1.8z"/>
<path d="M46.8 195.9l1.8 .2v-.2zM46.8 195.9l1.8 .2h-1.8z"/>
<path d="M46.8 195.1h1.8zM46.8 195.1h1.8z"/>
<path d="M46.8 195.1l1.8 .3v-.3zM46.8 195.1l1.8 .3h-1.9z"/>
<path d="M46.8 196.1l1.9 .2-.1-.2zM46.8 196.1l1.9 .2h-1.8z"/>
<path d="M46.9 196.3l1.8 .2v-.2zM46.9 196.3l1.8 .2h-1.8zM46.9 196.5h1.8zM46.9 196.5h1.8z"/>
<path d="M46.8 194.7h1.9zM46.8 194.7h1.9z"/>
<path d="M46.8 194.7l1.8 .4 .1-.4zM46.8 194.7l1.8 .4h-1.8z"/>
<path d="M46.9 196.5l1.9 .2-.1-.2zM46.9 196.5l1.9 .2h-1.8z"/>
<path d="M46.9 194.5l1.8 .2 .1-.2zM46.9 194.5l1.8 .2h-1.9z"/>
<path d="M47 196.7l1.9 .1-.1-.1zM47 196.7l1.9 .1h-1.8z"/>
<path d="M46.9 194.4l1.9 .1v-.1zM46.9 194.4l1.9 .1h-1.9z"/>
<path d="M46.9 194.3h2zM46.9 194.3l1.9 .1z"/>
<path d="M47.1 196.8l1.8 .1zM47.1 196.8l1.8 .1z"/>
<path d="M47.1 196.9l1.9 .1-.1-.1zM47.1 196.9l1.9 .1h-1.8z"/>
<path d="M47 194.1l1.9 .2 .1-.2zM47 194.1l1.9 .2h-2z"/>
<path d="M47.2 197l2 .1zM47.2 197l2 .1h-2z"/>
<path d="M47 194h2.1zM47 194l2 .1z"/>
<path d="M47.1 194h2zM47.1 194h2z"/>
<path d="M47.2 197.1h2zM47.2 197.1h2z"/>
<path d="M47.3 197.1l2.1 .2-.2-.2zM47.3 197.1l2.1 .2h-2.1z"/>
<path d="M47.2 193.8l1.9 .2 .2-.2zM47.2 193.8l1.9 .2h-2z"/>
<path d="M47.3 197.3h2.2zM47.3 197.3h2.2z"/>
<path d="M47.2 193.7h2.2zM47.2 193.7l2.1 .1z"/>
<path d="M47.2 193.7h2.2zM47.2 193.7h2.2z"/>
<path d="M47.4 197.3l2.3 .1zM47.4 197.3l2.3 .1z"/>
<path d="M47.3 193.6h2.3zM47.3 193.6l2.1 .1h-2.2z"/>
<path d="M47.4 197.4h2.3zM47.4 197.4h2.3z"/>
<path d="M47.4 197.4l2.7 .1zM47.4 197.4l2.7 .1h-2.6z"/>
<path d="M47.4 193.5h2.4zM47.4 193.5l2.2 .1z"/>
<path d="M47.5 197.5h3zM47.5 197.5h3z"/>
<path d="M50.2 198.7h.6zM50.2 198.7h.6z"/>
<path d="M47.4 193.4h2.8zM47.4 193.4h2.9z"/>
<path d="M47.4 193.4h2.8zM47.4 193.4l2.4 .1h-2.4z"/>
<path d="M47.4 193.4h3.2zM47.4 193.4h2.9z"/>
<path d="M50.3 192.2h.7zM50.2 192.2h.8z"/>
<path d="M50.2 192.2l1 .1zM49.9 192.3h1.3z"/>
<path d="M49.9 198.7h1.3zM49.9 198.7h1z"/>
<path d="M49.9 192.3h1.4zM49.9 192.3h1.4z"/>
<path d="M49.8 198.7h1.5zM49.8 198.7h1.4z"/>
<path d="M49.9 192.3h1.7zM49.6 192.3h2z"/>
<path d="M49.5 198.6h2zM49.5 198.6l1.8 .1z"/>
<path d="M49.6 192.3h2zM49.5 192.3h2.1z"/>
<path d="M49.4 198.6h2.2zM49.4 198.6h2.1z"/>
<path d="M49.5 192.3l2.5 .1zM49.2 192.4h2.8z"/>
<path d="M49.2 198.6h2.6zM49.2 198.6h2.4z"/>
<path d="M49.1 198.5h2.8zM49.1 198.5l2.7 .1z"/>
<path d="M49.2 192.4h2.8zM49.2 192.4h2.8z"/>
<path d="M49.2 192.4l3.1 .1zM48.9 192.5l.3-.1 3.1 .1z"/>
<path d="M48.8 198.4l3.1 .1 .2-.1zM48.8 198.4l3.1 .1z"/>
<path d="M48.9 192.5h3.4zM48.9 192.5h3.4z"/>
<path d="M48.9 192.5l3.7 .1-.3-.1zM48.6 192.6l.3-.1 3.7 .1z"/>
<path d="M48.5 198.3l3.6 .1 .4-.1zM48.5 198.3l3.6 .1h-3.3z"/>
<path d="M48.5 198.3h4.1zM48.5 198.3h4z"/>
<path d="M48.6 192.6l4 .1zM48.6 192.6l4 .1z"/>
<path d="M48.5 192.7l4.4 .1-.3-.1zM48.3 192.8l.2-.1 4.4 .1z"/>
<path d="M48.3 192.8h4.6zM48.2 192.8h4.7z"/>
<path d="M48.2 198.1l4.4 .2 .3-.2zM48.2 198.1l4.4 .2h-4.1z"/>
<path d="M48.2 192.8l5 .2-.3-.2zM48 193l.2-.2 5 .2z"/>
<path d="M48 193h5.2zM47.9 193h5.3z"/>
<path d="M48 197.9l4.9 .2 .3-.2zM48 197.9l4.9 .2h-4.7zM48.2 198.1h4.7zM48.2 198.1h4.7z"/>
<path d="M47.9 193l5.5 .2-.2-.2zM47.7 193.2l.2-.2 5.5 .2z"/>
<path d="M47.9 197.9h5.3zM47.9 197.9h5.3z"/>
<path d="M47.7 193.2l5.8 .1zM47.6 193.3h5.9z"/>
<path d="M47.7 197.7l5.5 .2 .3-.2zM47.7 197.7l5.5 .2h-5.3z"/>
<path d="M47.6 193.3l6.1 .1-.2-.1zM47.6 193.3l6.1 .1h-6.3z"/>
<path d="M47.7 197.7h5.8zM47.7 197.7h5.8z"/>
<path d="M50.6 193.4l3.1 .1zM50.6 193.4l3.1 .1z"/>
<path d="M47.6 197.5l5.9 .2 .2-.2zM47.6 197.5l5.9 .2h-5.8z"/>
<path d="M51 193.5h2.7zM51 193.5h2.7z"/>
<path d="M50.9 197.5h2.8zM50.5 197.5h3.2z"/>
<path d="M51.2 193.5h2.5zM51.2 193.5h2.5z"/>
<path d="M51.3 193.5l2.4 .1zM51.3 193.5l2.4 .1z"/>
<path d="M51.2 197.5h2.5zM50.9 197.5h2.8z"/>
<path d="M51.4 193.6h2.4zM51.4 193.6h2.4z"/>
<path d="M51.3 197.4h2.4zM51.2 197.5h2.5z"/>
<path d="M51.6 193.6l2.3 .1-.1-.1zM51.6 193.6l2.3 .1z"/>
<path d="M51.7 197.3l2 .1 .2-.1zM51.3 197.4l.4-.1 2 .1z"/>
<path d="M51.8 193.7l2.1 .1zM51.8 193.7l2.1 .1z"/>
<path d="M51.9 193.8l2 .1zM51.9 193.8l2 .1z"/>
<path d="M51.9 197.2h2zM51.7 197.3h2.2z"/>
<path d="M51.9 193.9l2.1 .1-.1-.1zM51.9 193.9l2.1 .1h-1.9z"/>
<path d="M51.9 197.2h2zM51.9 197.2h2z"/>
<path d="M52 197l1.9 .2 .1-.2zM51.9 197.2l.1-.2 1.9 .2z"/>
<path d="M52.1 194l2 .1-.1-.1zM52.1 194l2 .1h-1.9z"/>
<path d="M52.2 194.1l1.9 .1zM52.2 194.1l1.9 .1z"/>
<path d="M52.2 196.9l1.8 .1 .1-.1zM52.2 196.9l1.8 .1h-2z"/>
<path d="M52.2 194.2l2 .1-.1-.1zM52.2 194.2l2 .1h-1.9z"/>
<path d="M52.3 196.7l1.8 .2 .1-.2zM52.3 196.7l1.8 .2h-1.9zM52.2 196.9h1.9zM52.2 196.9h1.9z"/>
<path d="M52.3 194.3l1.9 .1v-.1zM52.3 194.3l1.9 .1h-1.8z"/>
<path d="M52.4 194.4l1.9 .3-.1-.3zM52.4 194.4l1.9 .3h-1.8z"/>
<path d="M52.4 196.5h1.8zM52.4 196.5h1.8z"/>
<path d="M52.4 196.5l1.8 .2v-.2zM52.4 196.5l1.8 .2h-1.9z"/>
<path d="M52.5 196.3l1.7 .2 .1-.2zM52.5 196.3l1.7 .2h-1.8z"/>
<path d="M52.5 194.7l1.8 .1zM52.5 194.7l1.8 .1z"/>
<path d="M52.5 194.8l1.9 .3-.1-.3zM52.5 194.8l1.9 .3h-1.8z"/>
<path d="M52.5 196.2l1.8 .1v-.1zM52.5 196.2l1.8 .1h-1.8z"/>
<path d="M52.6 195.9l1.7 .3 .1-.3zM52.6 195.9l1.7 .3h-1.8z"/>
<path d="M52.6 195.1h1.8zM52.6 195.1h1.8z"/>
<path d="M52.6 195.1l1.8 .4v-.4zM52.6 195.1l1.8 .4h-1.8z"/>
<path d="M52.6 195.8l1.8 .1v-.1zM52.6 195.8l1.8 .1h-1.8z"/>
<path d="M52.6 195.5h1.8zM52.6 195.5h1.8z"/>
<path d="M52.6 195.5l1.8 .3v-.3zM52.6 195.5l1.8 .3h-1.8z"/>
<path d="M55 194.6l1.7 3.9v-3.9zM55 194.6l1.7 3.9h-1.7z"/>
<path d="M55 192.4l3.6 2.2-1.8-2.2zM55 192.4l3.6 2.2h-3.6z"/>
<path d="M56.7 194.6l3.4 1.9-1.5-1.9zM56.7 194.6l3.4 1.9h-1.9z"/>
<path d="M58.2 196.5l1.9 .1zM58.2 196.5l1.9 .1z"/>
<path d="M60.1 192.4l1.7 4.1v-4.1zM60.1 192.4l1.7 4.1h-1.7z"/>
<path d="M60.1 196.5l1.7 .1zM60.1 196.5l1.7 .1z"/>
<path d="M58.2 196.6l3.6 2v-2zM58.2 196.6l3.6 2h-2z"/>
</g>
<!-- layer: STRUCTURE-SUB-STRUCTURE_THIN -->
<g fill="none" stroke="#000" stroke-width=".2">
<path d="M55.3 34.3l-1.4 1.3M58.3 34.3l-4.4 4.3M61.4 34.3l-7.5 7.4M64.4 34.3l-10.5 10.5M67.5 34.3l-13.6 13.5M69.2 38.7l-15.3 15.2M69.2 35.6l-15.3 15.2M197.5 34.3l-1.3 1.3M200.5 34.3l-4.3 4.3M203.6 34.3l-7.4 7.4M206.7 34.3l-10.5 10.5M209.7 34.3l-13.5 13.5"/>
<path d="M211.4 38.7l-15.2 15.2M211.4 35.6l-15.2 15.2M69.2 57l-15.3 15.2M69.2 53.9l-15.3 15.3M69.2 50.9l-15.3 15.2M69.2 47.8l-15.3 15.3M69.2 44.8l-15.3 15.2M69.2 41.7l-15.3 15.3M211.4 57l-15.2 15.2M211.4 53.9l-15.2 15.3M211.4 50.9l-15.2 15.2M211.4 47.8l-15.2 15.3"/>
<path d="M211.4 44.8l-15.2 15.2M211.4 41.7l-15.2 15.3M69.2 78.3l-15.3 15.3M69.2 75.3l-15.3 15.2M69.2 72.2l-15.3 15.3M69.2 69.2l-15.3 15.2M69.2 66.1l-15.3 15.3M69.2 63.1l-15.3 15.2M69.2 60l-15.3 15.3M211.4 78.3l-15.2 15.3M211.4 75.3l-15.2 15.2M211.4 72.2l-15.2 15.3"/>
<path d="M211.4 69.2l-15.2 15.2M211.4 66.1l-15.2 15.3M211.4 63.1l-15.2 15.2M211.4 60l-15.2 15.3M69.2 99.7l-8.6 8.6M69.2 96.7l-11.6 11.6M69.2 93.6l-14.7 14.7M69.2 90.6l-15.3 15.2M69.2 87.5l-15.3 15.3M69.2 84.5l-15.3 15.2M69.2 81.4l-15.3 15.3M211.4 99.7l-8.5 8.6"/>
<path d="M211.4 96.7l-11.6 11.6M211.4 93.6l-14.7 14.7M211.4 90.6l-15.2 15.2M211.4 87.5l-15.2 15.3M211.4 84.5l-15.2 15.2M211.4 81.4l-15.2 15.3M69.2 105.8l-2.5 2.5M69.2 102.8l-5.5 5.5M211.4 105.8l-2.4 2.5M211.4 102.8l-5.5 5.5"/>
</g>
<!-- layer: STRUCTURE-SUB-STRUCTURE_THICK -->
<path d="M53.9 34.3h15.3v74h-15.3zM196.2 34.3h15.2v74h-15.2z" fill="none" stroke="#000" stroke-width=".3"/>
<!-- layer: TEXT -->
<g fill="#fff" stroke="#fff" stroke-width=".2">
<path d="M214.2 74v7.3l40-7.3zM214.2 81.3l40-7.3v7.3z"/>
<path d="M24.9 79.4v4.1l19.7-4.1zM24.9 83.5l19.7-4.1v4.1z"/>
<path d="M110.9 46.1v7.3l43.6-7.3zM110.9 53.4l43.6-7.3v7.3z"/>
<path d="M79.5 116.5v4.1l51-4.1zM79.5 120.6l51-4.1v4.1z"/>
</g>
<text font-size="8.9" x="166.5" y="198.7">ELEVATION VIEW</text>
<text font-size="5.6" x="173.7" y="170.6">LEGEND (TOP VIEW)</text>
<g font-size="5.3">
<text x="146.3" y="180.3">PALLADIOM SHADE</text>
<text x="228" y="180.3">085584</text>
</g>
<g font-size="4.3">
<text x="46.7" y="18.5">PALLADIOM SHADE</text>
<text x="157.8" y="18.5">JAMB MOUNT SHADE</text>
<text x="142.4" y="187.5">SCALE: 1/4</text>
<text x="183" y="187.5">VIEW: 2</text>
<text x="226.9" y="187.6">REVISION: A</text>
</g>
<g font-size="3.5">
<text x="252.6" y="151.7">2</text>
<text x="196.6" y="161.5">1</text>
</g>
<g font-size="3.2">
<text x="111.2" y="52.8">MINIMUM WIDTH OF SHADE</text>
<text x="121.5" y="48.9">20.00&quot; [508mm]</text>
<text x="222.5" y="76.9">12.00&quot; [305 mm]</text>
<text x="25.4" y="82.3">2.00&quot; [51mm]</text>
<text x="214.5" y="80.7">MINIMUM SHADE HEIGHT</text>
<text x="79.7" y="119.4">.50&quot; [13mm] MINIMUM LIGHT GAP</text>
</g>
<g font-size="3">
<text x="9.6" y="177.2">SHADE</text>
<text x="22.7" y="177.2">INSTALLED</text>
<text x="41.9" y="177.2">AS</text>
<text x="48.7" y="177.2">PROVIDED</text>
<text x="67.3" y="177.2">BY</text>
<text x="74.1" y="177.2">FACTORY</text>
<text x="91.2" y="177.2">WILL</text>
<text x="101" y="177.2">HAVE</text>
<text x="112" y="177.2">ALL</text>
<text x="120.2" y="177.2">NECESSARY</text>
<text x="9.6" y="180.9">CLEARANCES FOR PROPER OPERATION. IT IS THE RESPONSIBILITY OF THE MASTER</text>
<text x="9.6" y="184.5">TECHNICIAN</text>
<text x="31.8" y="184.5">TO</text>
<text x="39.7" y="184.5">ENSURE</text>
<text x="56" y="184.5">PROPER</text>
<text x="72.5" y="184.5">CLEARANCES</text>
<text x="96.6" y="184.5">ARE</text>
<text x="106.6" y="184.5">MAINTAINED</text>
<text x="128.9" y="184.5">AFTER</text>
<text x="9.4" y="188.2">INSTALLATION.</text>
</g>
</svg>
